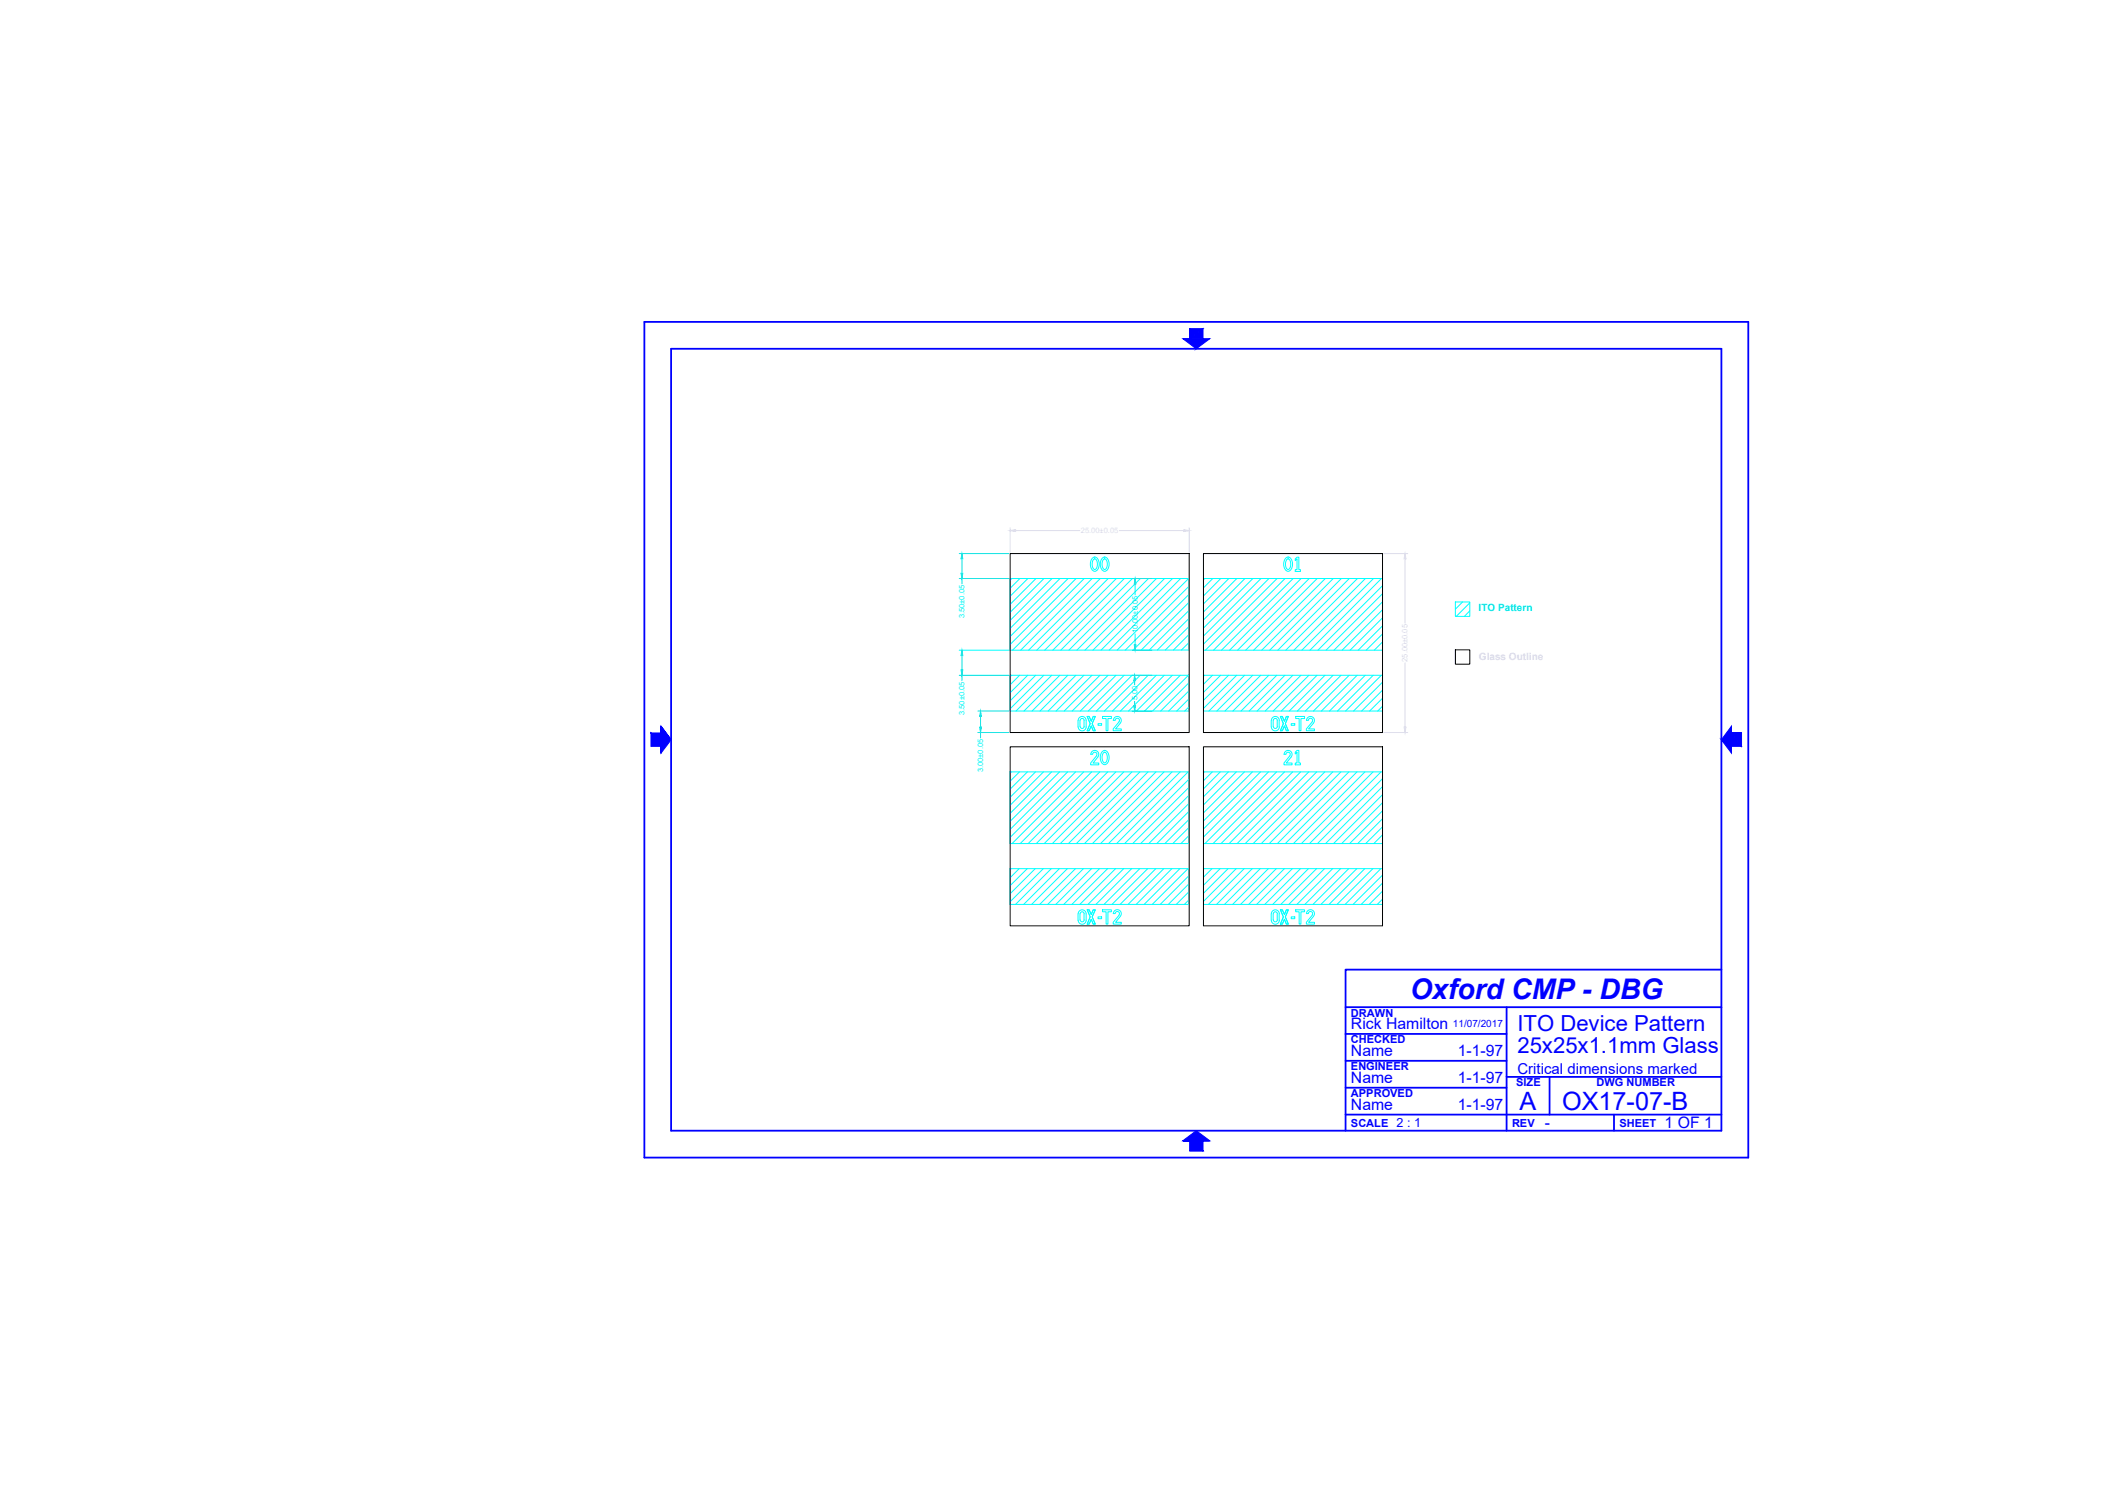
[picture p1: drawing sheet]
<svg xmlns="http://www.w3.org/2000/svg" width="297mm" height="210mm" viewBox="0 0 297 210" stroke-linecap="round" stroke-linejoin="round" font-family="sans-serif">
<!-- layer: border -->
<g fill="#00f" stroke="#00f" stroke-width=".14">
<path d="M167.6 47.7l1.9-1.4v1.4z"/>
<path d="M166.7 47.7h.9z"/>
<path d="M244 103.3l1.4 1.8h-1.4z"/>
<path d="M244 102.3v1z"/>
<path d="M169.5 47.7h1l-1.9 1.4zM166.7 47.7l1.9 1.4 .9-1.4z"/>
<path d="M167.6 46.3h1.9l-1.9 1.4zM167.6 46.3v1.4z"/>
<path d="M166.7 160.7l1.9-1.4 1.9 1.4zM166.7 160.7h3.8zM166.7 160.7h2.8zM167.6 160.7l1.9 1.4v-1.4zM167.6 160.7l1.9 1.4h-1.9zM167.6 162.1h1.9z"/>
<path d="M91.7 103.3l1.4 1.8h-1.4zM91.7 103.3l1.4 1.8v-1.8zM93.1 103.3v2.8zM93.1 102.3v3.8zM93.1 102.3l1.5 1.9-1.5 1.9zM93.1 102.3l1.5 1.9z"/>
<path d="M242.6 104.2l1.4 .9v1zM244 102.3l-1.4 1.9 1.4 .9z"/>
<path d="M244 103.3h1.4v1.8zM244 103.3h1.4z"/>
</g>
<path d="M90.8 45.3h155.6v117.8h-155.6zM94.6 49.1h148v110.2h-148zM242.6 136.6h-53v22.7M189.6 157h53M189.6 153.2h22.7M189.6 149.4h22.7M189.6 145.7h22.7M189.6 141.9h53M212.3 151.7h30.3M212.3 141.9v17.4M218.3 151.7v5.3M227.4 157v2.3" fill="none" stroke="#00f" stroke-width=".25"/>
<!-- layer: ITO -->
<g fill="none" stroke="#0ff" stroke-width=".14">
<path d="M154 78.6l.3-.1a1.12 1.12 0 0 1 .6 1 1.12 1.12 0 0 1-.6 1 1.16 1.16 0 0 1-.3-1.9zM154.1 78.8l.2-.1a.95 .95 0 0 1 0 1.5 .95 .95 0 0 1-.2-1.4zM155.4 78.6l.3-.1a1.12 1.12 0 0 1 .6 1 1.12 1.12 0 0 1-.6 1 1.16 1.16 0 0 1-.3-1.9zM155.5 78.8l.2-.1a.95 .95 0 0 1 0 1.5 .95 .95 0 0 1-.2-1.4zM181.3 78.6l.2-.1a1.12 1.12 0 0 1 .6 1 1.12 1.12 0 0 1-.6 1 1.16 1.16 0 0 1-.2-1.9zM181.3 78.8l.2-.1a.95 .95 0 0 1 0 1.5 .95 .95 0 0 1-.2-1.4zM182.5 78.7l.3-.2h.2v1.7h.3v.3h-.8v-.3h.3v-1.5l-.3 .3zM142.3 81.5h25.3v10.1h-25.3zM142.3 95.1h25.3v5.1h-25.3zM142.6 95.1l-.3 .2M142.6 81.5l-.3 .2M143.7 95.1l-1.4 1.4"/>
<path d="M143.7 81.5l-1.4 1.4M144.8 95.1l-2.5 2.5M144.8 81.5l-2.5 2.5M145.9 95.1l-3.6 3.6M146 81.5l-3.7 3.6M147.1 95.1l-4.8 4.8M147.1 81.5l-4.8 4.8M148.2 95.1l-5 5.1M148.2 81.5l-5.9 5.9M149.3 95.1l-5 5.1M149.4 81.5l-7.1 7M150.5 95.1l-5.1 5.1"/>
<path d="M150.5 81.5l-8.2 8.2M151.6 95.1l-5 5.1M151.6 81.5l-9.3 9.3M152.7 95.1l-5 5.1M152.8 81.5l-10.1 10.1M153.9 95.1l-5.1 5.1M153.9 81.5l-10.1 10.1M155 95.1l-5 5.1M155 81.5l-10.1 10.1M156.1 95.1l-5 5.1M156.2 81.5l-10.1 10.1M157.3 95.1l-5.1 5.1"/>
<path d="M157.3 81.5l-10.1 10.1M158.4 95.1l-5.1 5.1M158.4 81.5l-10 10.1M159.5 95.1l-5 5.1M159.6 81.5l-10.1 10.1M160.7 95.1l-5.1 5.1M160.7 81.5l-10.1 10.1M161.8 95.1l-5 5.1M161.8 81.5l-10.1 10.1M162.9 95.1l-5 5.1M163 81.5l-10.1 10.1M164.1 95.1l-5.1 5.1"/>
<path d="M164.1 81.5l-10.1 10.1M165.2 95.1l-5.1 5.1M165.2 81.5l-10.1 10.1M166.3 95.1l-5 5.1M166.4 81.5l-10.1 10.1M167.5 95.1l-5.1 5.1M167.5 81.5l-10.1 10.1M167.6 82.6l-9 9M167.6 83.7l-7.9 7.9M167.6 84.8l-6.8 6.8M167.6 86l-5.7 5.6M167.6 87.1l-4.5 4.5"/>
<path d="M167.6 88.2l-3.4 3.4M167.6 89.4l-2.3 2.2M167.6 90.5l-1.1 1.1M167.6 96.1l-4.1 4.1M167.6 97.3l-2.9 2.9M167.6 98.4l-1.8 1.8M167.6 99.6l-.7 .6M169.6 81.5h25.2v10.1h-25.2zM169.6 95.1h25.2v5.1h-25.2zM169.7 95.1l-.1 .2M169.7 81.5l-.1 .2M170.9 95.1l-1.3 1.3"/>
<path d="M170.9 81.5l-1.3 1.3M172 95.1l-2.4 2.4M172 81.5l-2.4 2.5M173.1 95.1l-3.5 3.6M173.2 81.5l-3.6 3.6M174.3 95.1l-4.7 4.7M174.3 81.5l-4.7 4.7M175.4 95.1l-5.1 5.1M175.4 81.5l-5.8 5.8M176.5 95.1l-5 5.1M176.5 81.5l-6.9 7M177.6 95.1l-5 5.1"/>
<path d="M177.7 81.5l-8.1 8.1M178.8 95.1l-5.1 5.1M178.8 81.5l-9.2 9.2M179.9 95.1l-5 5.1M180 81.5l-10.1 10.1M181.1 95.1l-5.1 5.1M181.1 81.5l-10.1 10.1M182.2 95.1l-5.1 5.1M182.2 81.5l-10.1 10.1M183.3 95.1l-5 5.1M183.3 81.5l-10 10.1M184.4 95.1l-5 5.1"/>
<path d="M184.5 81.5l-10.1 10.1M185.6 95.1l-5.1 5.1M185.6 81.5l-10.1 10.1M186.7 95.1l-5 5.1M186.7 81.5l-10.1 10.1M187.8 95.1l-5 5.1M187.9 81.5l-10.1 10.1M189 95.1l-5.1 5.1M189 81.5l-10.1 10.1M190.1 95.1l-5 5.1M190.1 81.5l-10 10.1M191.2 95.1l-5 5.1"/>
<path d="M191.3 81.5l-10.1 10.1M192.4 95.1l-5.1 5.1M192.4 81.5l-10.1 10.1M193.5 95.1l-5 5.1M193.5 81.5l-10.1 10.1M194.6 95.1l-5 5.1M194.7 81.5l-10.1 10.1M194.8 82.5l-9.1 9.1M194.8 83.6l-7.9 8M194.8 84.8l-6.8 6.8M194.8 85.9l-5.7 5.7M194.8 87l-4.6 4.6"/>
<path d="M194.8 88.2l-3.4 3.4M194.8 89.3l-2.3 2.3M194.8 90.4l-1.2 1.2M194.8 91.6h.1M194.8 96.1l-4.1 4.1M194.8 97.2l-2.9 3M194.8 98.4l-1.8 1.8M194.8 99.5l-.7 .7M205.1 84.8h2v2h-2zM206.1 84.8l-1 1M207.1 84.9l-1.9 1.9M207.1 86l-.8 .8"/>
<path d="M142.3 108.7h25.3v10.1h-25.3zM142.5 108.7l-.2 .2M143.7 108.7l-1.4 1.4M144.8 108.7l-2.5 2.5M145.9 108.7l-3.6 3.6M147 108.7l-4.7 4.7M148.2 108.7l-5.9 5.9M149.3 108.7l-7 7M150.4 108.7l-8.1 8.1M151.6 108.7l-9.3 9.3M151.9 101.5v.9M151.9 101.5a.56 .56 0 0 1 .6-.6 .56 .56 0 0 1 .5 .6v.9a.56 .56 0 0 1-.5 .6 .56 .56 0 0 1-.6-.6"/>
<path d="M152.2 101.5v.8M152.2 102.3a.29 .29 0 0 0 .3 .3 .29 .29 0 0 0 .3-.3M152.2 101.5a.29 .29 0 0 1 .3-.3 .29 .29 0 0 1 .3 .3M152.7 108.7l-10.1 10.1M152.8 101.5v.8M153.2 100.9h.3l.3 .7 .2-.7h.3l-.4 1 .4 1h-.3l-.2-.6-.3 .6h-.3l.4-1zM153.8 108.7l-10 10.1M154.5 106.5l.1-.2-.2-.3h-.2l-.3 .3h-.2a.56 .56 0 0 1 .8-.6 .56 .56 0 0 1 .2 .9l-.7 .9h.8v.2h-1.1v-.2l.8-1M154.7 101.9h.5v.3h-.5zM155 108.7l-10.1 10.1M155.4 100.9h1.2v.3h-.5v1.7h-.2v-1.7h-.5zM155.4 105.8l.3-.1a1.12 1.12 0 0 1 .6 1 1.12 1.12 0 0 1-.6 1 1.16 1.16 0 0 1-.3-1.9z"/>
<path d="M155.5 106.1l.2-.1a.95 .95 0 0 1 0 1.5 .95 .95 0 0 1-.2-1.4zM156.1 108.7l-10.1 10.1M156.9 101.5h.2M156.9 101.5a.56 .56 0 0 1 .7-.5 .56 .56 0 0 1 .3 .8M157.1 101.5l.1-.2 .4-.1 .1 .3v.2M157.2 108.7l-10.1 10.1M157.7 101.7l-.8 1v.2h1.1v-.2h-.8l.7-.8M158.4 108.7l-10.1 10.1M159.5 108.7l-10.1 10.1M160.6 108.7l-10 10.1M161.8 108.7l-10.1 10.1M162.9 108.7l-10.1 10.1"/>
<path d="M164 108.7l-10.1 10.1M165.2 108.7l-10.1 10.1M166.3 108.7l-10.1 10.1M167.4 108.7l-10.1 10.1M167.6 109.7l-9.1 9.1M167.6 110.9l-8 7.9M167.6 112l-6.9 6.8M167.6 113.1l-5.7 5.7M167.6 114.3l-4.6 4.5M167.6 115.4l-3.5 3.4M167.6 116.5l-2.3 2.3M167.6 117.7l-1.2 1.1"/>
<path d="M167.6 118.8h-.1M169.6 108.7h25.2v10.1h-25.2zM169.7 108.7l-.1 .2M170.8 108.7l-1.2 1.3M172 108.7l-2.4 2.4M173.1 108.7l-3.5 3.6M174.2 108.7l-4.6 4.7M175.4 108.7l-5.8 5.8M176.5 108.7l-6.9 7M177.6 108.7l-8 8.1M178.7 108.7l-9.1 9.2M179.2 101.2a.55 .55 0 0 1 .7-.2 .55 .55 0 0 1 .3 .5l.1 .9a.56 .56 0 0 1-.6 .6 .56 .56 0 0 1-.6-.6z"/>
<path d="M179.5 101.3a.27 .27 0 0 1 .3-.1 .27 .27 0 0 1 .2 .3v.8a.29 .29 0 0 1-.3 .3 .29 .29 0 0 1-.3-.3zM179.9 108.7l-10.1 10.1M180.4 100.9h.3l.3 .7 .3-.7h.2l-.4 1 .4 1h-.2l-.3-.6-.3 .6h-.3l.4-1zM180.9 106.3h.3M180.9 106.3a.56 .56 0 0 1 .8-.6 .56 .56 0 0 1 .2 .9l-.7 .9h.9v.2h-1.2v-.2l.9-1M181 108.7l-10.1 10.1M181.2 106.3l.2-.3h.2l.2 .1-.1 .4M181.9 101.9h.5v.3h-.5zM182.2 108.7l-10.1 10.1M182.6 100.9h1.2v.3h-.5v1.7h-.2v-1.7h-.5zM182.8 105.7h.2v1.8h.3v.2h-.8v-.2h.3v-1.5l-.3 .2v-.2zM183.3 108.7l-10.1 10.1"/>
<path d="M184.1 101.5h.2M184.1 101.5a.56 .56 0 0 1 .8-.5 .56 .56 0 0 1 .2 .8M184.4 101.5l.2-.3h.2l.1 .1v.4M184.4 108.7l-10.1 10.1M184.9 101.7l-.8 1v.2h1.1v-.2h-.8l.7-.8M185.5 108.7l-10 10.1M186.7 108.7l-10.1 10.1M187.8 108.7l-10.1 10.1M188.9 108.7l-10 10.1M190.1 108.7l-10.1 10.1M191.2 108.7l-10.1 10.1M192.3 108.7l-10 10.1"/>
<path d="M193.5 108.7l-10.1 10.1M194.6 108.7l-10.1 10.1M194.8 109.7l-9.2 9.1M194.8 110.8l-8 8M194.8 112l-6.9 6.8M194.8 113.1l-5.7 5.7M194.8 114.2l-4.6 4.6M194.8 115.3l-3.5 3.5M194.8 116.5l-2.4 2.3M194.8 117.6l-1.2 1.2M194.8 118.8h-.1M142.3 122.4h25.3v5h-25.3z"/>
<path d="M142.5 122.4l-.2 .1M143.6 122.4l-1.3 1.2M144.8 122.4l-2.5 2.4M145.9 122.4l-3.6 3.5M147 122.4l-4.7 4.6M148.1 122.4l-5 5M149.3 122.4l-5.1 5M150.4 122.4l-5 5M151.5 122.4l-5 5M151.9 128.7v1M151.9 128.7a.56 .56 0 0 1 .6-.5 .56 .56 0 0 1 .5 .5M152.2 128.7v.9"/>
<path d="M152.2 129.6a.29 .29 0 0 0 .3 .3 .29 .29 0 0 0 .3-.3M152.2 128.7a.29 .29 0 0 1 .3-.3 .29 .29 0 0 1 .3 .3M152.7 122.4l-5.1 5M152.8 128.7v.9M153 128.7v.9a.56 .56 0 0 1-.5 .6 .56 .56 0 0 1-.6-.6M153.2 128.2h.3l.3 .6 .2-.6h.3l-.4 1 .4 1h-.3l-.2-.7-.3 .7h-.3l.4-1zM153.8 122.4l-5 5M154.7 129.2h.5v.2h-.5zM154.9 122.4l-5 5M155.4 128.2h1.2v.2h-.5v1.8h-.2v-1.8h-.5zM156.1 122.4l-5.1 5M157.1 128.7h-.2a.56 .56 0 0 1 .7-.5 .56 .56 0 0 1 .3 .9l-.7 .8h.8v.3h-1.1v-.3l.8-1"/>
<path d="M157.1 128.7l.3-.3h.2l.1 .3v.2M157.2 122.4l-5 5M158.3 122.4l-5 5M159.5 122.4l-5.1 5M160.6 122.4l-5 5M161.7 122.4l-5 5M162.9 122.4l-5.1 5M164 122.4l-5 5M165.1 122.4l-5 5M166.3 122.4l-5.1 5M167.4 122.4l-5 5M167.6 123.3l-4.1 4.1"/>
<path d="M167.6 124.5l-3 2.9M167.6 125.6l-1.9 1.8M167.6 126.7l-.7 .7M169.6 122.4h25.2v5h-25.2zM169.7 122.4l-.1 .1M170.8 122.4l-1.2 1.2M171.9 122.4l-2.3 2.3M173.1 122.4l-3.5 3.4M174.2 122.4l-4.6 4.6M175.3 122.4l-5 5M176.5 122.4l-5.1 5M177.6 122.4l-5.1 5"/>
<path d="M178.7 122.4l-5 5M179.1 128.7v.9a.56 .56 0 0 0 .6 .6 .56 .56 0 0 0 .6-.6l-.1-.9M179.1 128.7a.56 .56 0 0 1 .6-.5 .56 .56 0 0 1 .6 .5M179.4 128.7v.9M179.4 129.6a.29 .29 0 0 0 .3 .3 .29 .29 0 0 0 .3-.3M179.4 128.7a.29 .29 0 0 1 .3-.3 .29 .29 0 0 1 .3 .3M179.8 122.4l-5 5M180 128.7v.9M180.4 128.2h.3l.3 .6 .3-.6h.2l-.4 1 .4 1h-.2l-.3-.7-.3 .7h-.3l.4-1zM181 122.4l-5 5M181.9 129.2h.5v.2h-.5zM182.1 122.4l-5 5"/>
<path d="M182.6 128.2h1.2v.2h-.5v1.8h-.2v-1.8h-.5zM183.3 122.4l-5.1 5M184.1 128.7h.3l.2-.3h.2l.1 .1v.4M184.1 128.7a.56 .56 0 0 1 .8-.5 .56 .56 0 0 1 .2 .9l-.7 .8h.8v.3h-1.1v-.3l.8-1M184.4 122.4l-5.1 5M185.5 122.4l-5 5M186.6 122.4l-5 5M187.8 122.4l-5.1 5M188.9 122.4l-5 5M190 122.4l-5 5M191.2 122.4l-5.1 5M192.3 122.4l-5 5"/>
<path d="M193.5 122.4l-5.1 5M194.6 122.4l-5.1 5M194.8 123.3l-4.1 4.1M194.8 124.4l-3 3M194.8 125.5l-1.9 1.9M194.8 126.7l-.7 .7"/>
</g>
<!-- layer: Glass Edges -->
<path d="M142.3 78h25.3v25.2h-25.3zM169.6 78h25.2v25.2h-25.2zM205.1 91.6h2v2h-2zM142.3 105.2h25.3v25.2h-25.3zM169.6 105.2h25.2v25.2h-25.2z" fill="none" stroke="#000" stroke-width=".14"/>
<!-- layer: ITO Dimensions -->
<g fill="none" stroke="#0dd" stroke-width=".14">
<path d="M135.2 78h6.9M135.5 78.7v2.1M135.2 91.6h6.9M135.2 81.5h6.9M135.2 95.1h6.9M135.5 81.5v.8M135.5 92.4v2M135.5 95.1v.8M159.5 95.1h2.8M159.6 91.6h2.7M159.6 81.5h2.7M159.9 95.9v.6"/>
<path d="M159.9 98.8v.6M159.9 82.3v1.5M159.9 89.3v1.5M137.8 100.2h4.3M137.8 103.2h4.3M138.2 100.9v1.5M138.2 103.2v.8M159.5 100.2h2.8"/>
</g>
<g fill="#0dd" stroke="#0dd" stroke-width=".14">
<path d="M159.8 90.8h.3l-.2 .8z"/>
<path d="M159.9 81.5l.2 .8h-.3z"/>
<path d="M159.9 95.1l.1 .8h-.2z"/>
<path d="M159.8 99.4h.2l-.1 .8z"/>
<path d="M135.5 78l.2 .7h-.3z"/>
<path d="M135.4 80.8h.3l-.2 .7z"/>
<path d="M138.2 100.2l.1 .7h-.3z"/>
<path d="M138 102.4h.3l-.1 .8z"/>
<path d="M135.5 91.6l.2 .8h-.3z"/>
<path d="M135.4 94.4h.3l-.2 .7z"/>
</g>
<!-- layer: Glass Dimensions -->
<path d="M142.3 74.4v3.4M143.1 74.7h9.1M157.7 74.7h9.1M167.6 74.4v3.4M195 78h3.4M198 78.7v9.1M198 93.4v9M195 103.2h3.4" fill="none" stroke="#dcdcdc" stroke-width=".14"/>
<g fill="#dcdcdc" stroke="#dcdcdc" stroke-width=".14">
<path d="M142.3 74.7l.8-.1v.3z"/>
<path d="M166.8 74.6l.8 .1-.8 .2z"/>
<path d="M198 78l.1 .7h-.2z"/>
<path d="M197.9 102.4h.2l-.1 .8z"/>
</g>
<text font-size="4" fill="#00f" x="198.7" y="140.7">Oxford CMP - DBG</text>
<g font-size="3.6" fill="#00f">
<text x="214.1" y="156.4">A</text>
<text x="220.1" y="156.4">OX17-07-B</text>
</g>
<g font-size="3.1" fill="#00f">
<text x="213.8" y="145.3">ITO Device Pattern</text>
<text x="213.8" y="148.3">25x25x1.1mm Glass</text>
</g>
<g font-size="2.2" fill="#00f">
<text x="190.4" y="148.7">Name</text>
<text x="190.4" y="145">Rick Hamilton</text>
<text x="205.4" y="148.7">1-1-97</text>
<text x="190.4" y="152.5">Name</text>
<text x="205.4" y="152.5">1-1-97</text>
<text x="190.4" y="156.3">Name</text>
<text x="205.4" y="156.3">1-1-97</text>
<text x="217.7" y="159">-</text>
<text x="234.6" y="159">1 OF 1</text>
</g>
<text font-size="2.1" fill="#00f" x="213.8" y="151.3">Critical dimensions marked</text>
<text font-size="1.8" fill="#00f" x="196.8" y="158.8">2 : 1</text>
<g font-size="1.6" fill="#00f">
<text x="190.4" y="143.2">DRAWN</text>
<text x="190.4" y="147">CHECKED</text>
<text x="190.4" y="154.6">APPROVED</text>
<text x="190.4" y="150.8">ENGINEER</text>
<text x="213.6" y="153">SIZE</text>
<text x="225" y="153">DWG NUMBER</text>
<text x="190.4" y="158.7">SCALE</text>
<text x="213.1" y="158.7">REV</text>
<text x="228.2" y="158.7">SHEET</text>
</g>
<text font-size="1.4" fill="#0dd" x="208.4" y="86">ITO Pattern</text>
<text font-size="1.4" fill="#00f" x="204.7" y="144.7">11/07/2017</text>
<g font-size="1.1" fill="#0dd">
<text x="135.9" y="87.1" transform="rotate(-90 135.9 87.1)">3.50±0.05</text>
<text x="160.3" y="89.2" transform="rotate(-90 160.3 89.2)">10.00±0.05</text>
<text x="135.9" y="100.7" transform="rotate(-90 135.9 100.7)">3.50±0.05</text>
<text x="160.3" y="98.7" transform="rotate(-90 160.3 98.7)">5.00</text>
<text x="138.5" y="108.8" transform="rotate(-90 138.5 108.8)">3.00±0.05</text>
</g>
</svg>
